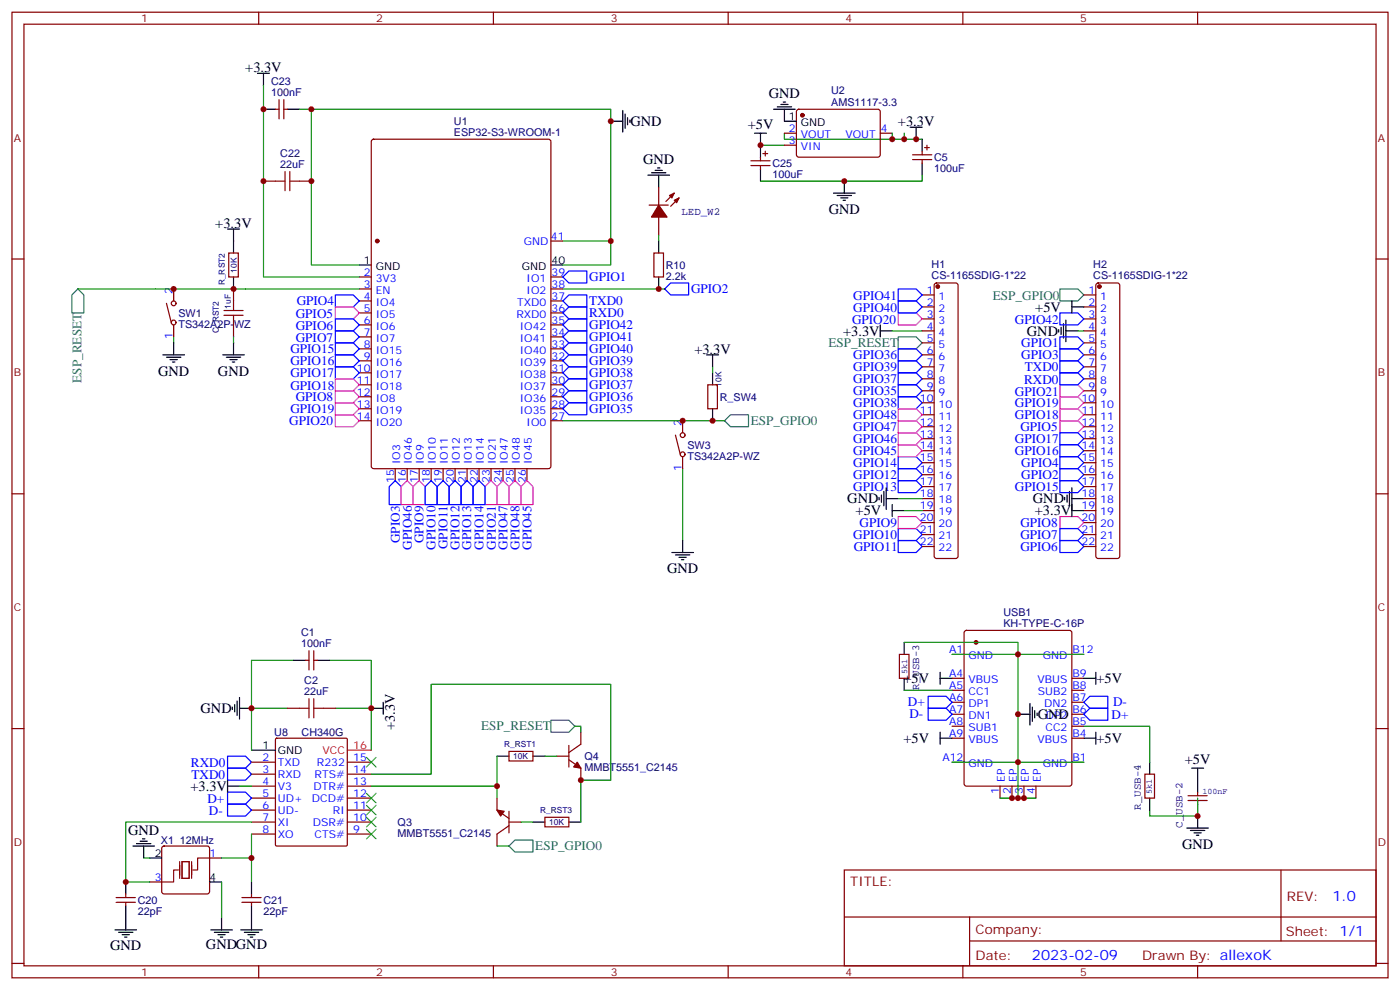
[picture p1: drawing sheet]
<svg xmlns="http://www.w3.org/2000/svg" width="412mm" height="292mm" viewBox="0 0 412 292" stroke-linecap="round" stroke-linejoin="round" font-family="sans-serif">
<g fill="none" stroke="#870000" stroke-width=".35">
<path d="M3.5 3.6h405.4v284.3h-405.4zM7.1 7.1h398.2v277.3h-398.2zM76.2 3.6v3.5M145.3 3.6v3.5M214.5 3.6v3.5M283.6 3.6v3.5M352.8 3.6v3.5M81.1 32.2h1.1M82.2 29.4v5.6M83.6 29.4v5.6M83.6 32.2h1.1M231.1 39.2h3.5"/>
<path d="M234.8 32.4l.5-.2h23.6l.4 .7-.1 13-.6 .4-23.6-.1-.4-.6v-12.7zM259.3 39.2h3.5M77.6 53.3h3.5M88.2 53.3h3.5M109.6 41.2l.5-.2h51.5l.6 .4 .1 95.9-.5 .7h-51.7l-.7-.5v-95.8zM194 55.1v5.3M198.6 56.9l-2.5 2.4M200 58.3l-2.4 2.4M221.2 47.3h5.6M221.2 48.8h5.6M224 46.3v1M224 48.8v1"/>
<path d="M224.7 45.2h1.4M225.4 44.5v1.4M231.1 42.8h3.5M268.8 45.6h5.7M268.8 47h5.7M271.6 44.5v1.1M271.6 47v1M272.3 43.5h1.5M273 42.8v1.4M3.5 76.3h3.6M67.4 74.5h2.8v7.1h-2.8zM162.3 71h3.5"/>
<path d="M191.2 60.4h5.6M192.6 74.5h2.8v7.1h-2.8zM194 63.9v5.3M405.3 76.3h3.6M49 89.3l1.4 5.7M51.2 85.1v3.5M51.2 95.7v3.5M68.8 85.1v3.5M68.8 95.7v3.5M105.8 81.6h3.6M105.8 85.1h3.6M105.8 88.6h3.6"/>
<path d="M105.8 92.1h3.6M105.8 95.7h3.6M105.8 99.2h3.6M162.3 81.6h3.5M162.3 85.1h3.5M162.3 88.6h3.5M162.3 92.1h3.5M162.3 95.7h3.5M162.3 99.2h3.5M271.6 97.4h3.6M271.6 93.9h3.6M271.6 90.4h3.6"/>
<path d="M271.6 86.9h3.6M275.4 83.5l.5-.2h5.6l.5 .2 .2 .5v79.8l-.2 .5-.5 .2h-5.6l-.5-.3-.2-.4v-79.8zM319.3 97.4h3.5M319.3 93.9h3.5M319.3 90.4h3.5M319.3 86.9h3.5M323 83.5l.5-.2h5.6l.5 .2 .2 .5v79.8l-.2 .5-.5 .2h-5.6l-.5-.3-.2-.4v-79.8zM105.8 102.7h3.6M105.8 106.3h3.6M105.8 109.8h3.6M105.8 113.3h3.6M105.8 116.8h3.6"/>
<path d="M162.3 102.7h3.5M162.3 106.3h3.5M162.3 109.8h3.5M162.3 113.3h3.5M162.3 116.8h3.5M208.5 113.3h2.8v7.1h-2.8zM271.6 118.6h3.6M271.6 115.1h3.6M271.6 111.5h3.6M271.6 108h3.6M271.6 104.5h3.6M271.6 101h3.6"/>
<path d="M319.3 118.6h3.5M319.3 115.1h3.5M319.3 111.5h3.5M319.3 108h3.5M319.3 104.5h3.5M319.3 101h3.5M105.8 120.4h3.6M105.8 123.9h3.6M116.4 138v3.5M119.9 138v3.5M123.5 138v3.5M127 138v3.5"/>
<path d="M130.5 138v3.5M134.1 138v3.5M137.6 138v3.5M141.1 138v3.5M144.6 138v3.5M148.2 138v3.5M151.7 138v3.5M155.2 138v3.5M162.3 120.4h3.5M162.3 123.9h3.5M199 128.1l1.4 5.7M201.1 123.9v3.5"/>
<path d="M201.1 134.5v3.5M271.6 139.8h3.6M271.6 136.2h3.6M271.6 132.7h3.6M271.6 129.2h3.6M271.6 125.7h3.6M271.6 122.1h3.6M319.3 139.8h3.5M319.3 136.2h3.5M319.3 132.7h3.5M319.3 129.2h3.5M319.3 125.7h3.5"/>
<path d="M319.3 122.1h3.5M3.5 145.4h3.6M271.6 157.4h3.6M271.6 153.9h3.6M271.6 150.4h3.6M271.6 146.8h3.6M271.6 143.3h3.6M319.3 157.4h3.5M319.3 153.9h3.5M319.3 150.4h3.5M319.3 146.8h3.5M319.3 143.3h3.5"/>
<path d="M405.3 145.4h3.6M271.6 160.9h3.6M319.3 160.9h3.5M90 194.5h1M91 191.6v5.7M92.4 191.6v5.7M92.4 194.5h1.1M264.9 192.7h2.9v7h-2.9zM280.5 199.7h3.5M280.5 192.7h3.5M284.2 185.8l.5-.2h30.3l.5 .2 .2 .5v44.5l-.2 .5-.5 .2h-30.3l-.5-.2-.2-.5v-44.5zM315.7 199.7h3.6"/>
<path d="M315.7 192.7h3.6M3.5 214.6h3.6M81.2 217.6l.3-.2h20.5l.3 .2v31.2l-.2 .3h-20.6l-.3-.2zM84.7 208.6h3.5M95.2 208.6h3.6M167.6 219.5v6.3M171.1 215.6v3.5l-3.5 2.5M280.5 217.4h3.5M280.5 213.9h3.5M280.5 210.3h3.5M280.5 206.8h3.5M280.5 203.3h3.5"/>
<path d="M315.7 217.4h3.6M315.7 213.9h3.6M315.7 210.3h3.6M315.7 206.8h3.6M315.7 203.3h3.6M405.3 214.6h3.6M74.1 224.4h7M74.1 228h7M74.1 231.5h7M74.1 235h7M74.1 238.5h7M102.3 224.4h7.1"/>
<path d="M102.3 228h7.1M102.3 231.5h7.1M102.3 235h7.1M102.3 238.5h7.1M146.4 235v3.5l3.5 2.5M149.9 221.3h7.1v2.8h-7.1zM149.9 238.9v6.4M164 222.7h3.6M167.6 223.7l3.5 2.5v3.5M280.5 224.4h3.5M294.6 231.5v3.5M298.1 231.5v3.5"/>
<path d="M301.6 231.5v3.5M305.2 231.5v3.5M315.7 224.4h3.6M337.3 228h2.8v7h-2.8zM350 235.7h5.6M350 234.3h5.6M352.8 233.3v1M352.8 235.7v1.1M44.1 259.7h3.5M47.9 249.3l.4-.2h12.7l.5 .2 .2 .5v12.7l-.2 .5-.5 .2h-12.7l-.5-.2-.2-.5v-12.7zM61.7 252.7h3.6M74.1 242.1h7"/>
<path d="M74.1 245.6h7M102.3 242.1h7.1M102.3 245.6h7.1M149.9 243.1l-3.5 2.5v3.5M149.9 242.1h3.6M160.5 240.7h7.1v2.8h-7.1zM248.7 256.2h156.6v28.2h-156.6zM377.3 256.2v20.9M34.2 265.7h5.7M34.2 264.3h5.7M37 263.2v1.1M37 265.7v1.1"/>
<path d="M71.3 265.7h5.6M71.3 264.3h5.6M74.1 263.2v1.1M74.1 265.7v1.1M248.7 270h156.5M285.6 277.1h119.6M285.6 270v14.1M3.5 283.7h3.6M76.2 284.4v3.5M145.3 284.4v3.5M214.5 284.4v3.5M283.6 284.4v3.5"/>
<path d="M352.8 284.4v3.5M405.3 283.7h3.6"/>
<circle cx="51.2" cy="95" r=".71"/>
<circle cx="51.2" cy="89.3" r=".71"/>
<circle cx="201.1" cy="128.1" r=".71"/>
<circle cx="201.1" cy="133.8" r=".71"/>
</g>
<g fill="none" stroke="#000" stroke-width=".35">
<path d="M75.8 21.6h3.6M77.6 21.6v3.5M77.6 32.2h3.5M84.7 32.2h3.5M179.9 35.7h3.5M183.4 32.5v6.4M184.1 33.6v4.2M184.9 34.6v2.2M185.6 35.3v.8M222.2 39.2h3.6M224 39.2v7.1M227.9 32.2h6.3"/>
<path d="M229 31.5h4.2M230 30.8h2.1M230.7 30.1h.7M231.1 32.2v3.5h3.5M268.1 37.5h3.5M269.9 37.5v3.5M190.9 51.6h6.3M191.9 50.9h4.2M193 50.2h2.1M193.7 49.5h.7M194 51.6v3.5M224 49.8v3.5"/>
<path d="M245.5 56.9h6.4M246.6 57.6h4.2M247.6 58.3h2.2M248.4 59h.7M248.7 53.3v3.6M271.6 41v3.5M271.6 48v3.6M67 67.5h3.6M68.8 67.5v7M105.8 78h3.6M162.3 78h3.5M194 71v3.5"/>
<path d="M68.8 81.6v3.5M194 81.6v3.5M259.3 97.4h3.5M259.3 95.7v3.5M311.9 97.1v.7M312.6 96.4v2.1M313.3 95.3v4.3M314 97.4h3.5M314 94.3v6.3M315.7 88.6v3.5M315.7 90.4h3.6M48 104.5h6.3"/>
<path d="M49 105.2h4.3M50.1 105.9h2.1M50.8 106.6h.7M51.2 101v3.5M65.6 104.5h6.4M66.7 105.2h4.2M67.7 105.9h2.1M68.4 106.6h.7M68.8 101v3.5M208.1 104.5h3.6M209.9 104.5v3.5M209.9 109.8v3.5"/>
<path d="M209.9 120.4v3.5M201.1 159.2v3.5M258.9 146.5v.7M259.6 145.8v2.1M260.3 144.7v4.2M261.1 146.8h3.5M261.1 143.7v6.3M262.8 150.4h3.5M262.8 148.6v3.5M313.6 146.5v.7M314.3 145.8v2.1M315 144.7v4.2"/>
<path d="M315.7 150.4h3.6M315.7 146.8h3.6M315.7 143.7v8.4M197.9 162.7h6.4M199 163.4h4.2M200 164.1h2.1M200.7 164.8h.7M86.4 194.5h3.6M93.5 194.5h3.5M266.3 189.2v3.5M266.3 199.7v3.6M276.9 199.7h3.6"/>
<path d="M276.9 198v3.5M319.3 199.7h3.5M322.8 198v3.5M68.4 208.2v.7M69.1 207.5v2.1M69.8 206.4v4.3M70.6 208.6h3.5M70.6 205.4v6.3M109.4 208.6h3.5M112.9 206.8v3.5M276.9 217.4h3.6M276.9 215.6v3.5"/>
<path d="M299.9 210.3h3.5M303.4 207.2v6.3M304.1 208.2v4.2M304.8 209.3v2.1M305.5 210v.7M319.3 217.4h3.5M322.8 215.6v3.5M67 231.5h3.6M67 229.7v3.6M74.1 220.9h7M146.4 222.7h3.5M157 222.7h3.5"/>
<path d="M338.7 224.4v3.6M338.7 235v3.5M351 226.2h3.5M352.8 226.2v7.1M352.8 236.8v7M37 259.7v3.5M39.2 249.1h6.3M40.2 248.4h4.2M41.3 247.7h2.1M42 247h.7M42.3 249.1v3.6M44.1 252.7h3.5"/>
<path d="M61.7 259.7h3.6M74.1 259.7v3.5M157 242.1h3.5M167.6 242.1h3.5M349.6 243.8h6.4M350.7 244.5h4.2M351.7 245.3h2.1M352.4 246h.7M33.9 273.8h6.3M34.9 274.5h4.3M36 275.2h2.1M36.7 275.9h.7"/>
<path d="M37 266.8v7M62.1 273.8h6.3M63.1 274.5h4.3M64.2 275.2h2.1M64.9 275.9h.7M65.3 270.3v3.5M70.9 273.8h6.4M72 274.5h4.2M73 275.2h2.1M73.7 275.9h.7M74.1 266.8v7"/>
</g>
<g fill="#870000" stroke="#870000" stroke-width=".35">
<path d="M170 224.4l1.1 1.8-2.1-.4z"/>
<path d="M146.4 238.5l2.1 .4-1 1.4z"/>
<path d="M197.2 57.6l1.4-.7-.7 1.4z"/>
<path d="M198.6 59l1.4-.7-.7 1.4z"/>
<path d="M194 60.4l2.5 3.5h-4.6z"/>
<circle cx="111.1" cy="71" r=".53"/>
<circle cx="287.5" cy="189.2" r=".53"/>
<circle cx="236.4" cy="33.9" r=".53"/>
<circle cx="276.2" cy="84.4" r=".53"/>
<circle cx="323.8" cy="84.4" r=".53"/>
</g>
<g fill="none" stroke="#008700" stroke-width=".35">
<path d="M77.6 25.1v56.5h28.2M88.2 32.2h3.5M231.1 39.2v1.8h35.2M262.8 39.2v1.8M266.3 39.2v1.8h5.3M224 42.8h7.1M271.6 51.6v1.7h-47.6M165.8 71h14.1v-38.8h-88.2v45.8h14.1M179.9 71v7h-14.1M194 69.2v1.8M22.9 85.1h82.9M51.2 99.2v1.8"/>
<path d="M68.8 99.2v1.8M165.8 85.1h30M262.8 97.4h8.8M317.5 97.4h1.8M209.9 108v1.8M165.8 123.9h47.6M201.1 138v21.2M264.6 146.8h7M266.3 150.4h5.3M86.4 194.5h-12.3v14.1h10.6M97 194.5h12.4v14.1M266.3 189.2h33.6v45.8"/>
<path d="M280.5 192.7h38.8M74.1 208.6v12.3M98.8 208.6h10.6M109.4 208.6v12.3M169.3 213.9h1.8v1.7M266.3 203.3h14.2M319.3 213.9h19.4v10.5M70.6 231.5h3.5M109.4 228h17.6v-26.5h52.9v28.2h-8.8v12.4M146.4 222.7v8.8h-37M146.4 231.5v3.5M160.5 222.7h3.5"/>
<path d="M280.5 224.4h38.8M294.6 235h10.6M352.8 235v5.3h-14.1v-1.8M42.3 252.7h1.8M65.3 259.7v10.6M74.1 245.6v7.1h-8.8M74.1 242.1h-37.1v17.6h7.1M74.1 252.7v7M146.4 249.1h3.5M153.5 242.1h3.5"/>
</g>
<g fill="none" stroke="#00f" stroke-width=".35">
<path d="M98.8 86.9h5.3l1.7 1.7-1.7 1.8h-5.3zM98.8 97.4h5.3l1.7 1.8-1.7 1.8h-5.3zM98.8 93.9h5.3l1.7 1.8-1.7 1.7h-5.3zM165.8 92.1l1.8-1.7h5.3v3.5h-5.3zM165.8 88.6l1.8-1.7h5.3v3.5h-5.3zM165.8 81.6l1.8-1.8h5.3v3.5h-5.3zM165.8 95.7l1.8-1.8h5.3v3.5h-5.3zM165.8 99.2l1.8-1.8h5.3v3.6h-5.3zM195.8 85.1l1.8-1.8h5.2v3.6h-5.2zM264.6 88.6h5.3l1.7 1.8-1.7 1.7h-5.3zM264.6 85.1h5.3l1.7 1.8-1.7 1.7h-5.3zM312.2 99.2h5.3l1.8 1.8-1.8 1.7h-5.3z"/>
<path d="M312.2 92.1h5.3l1.8 1.8-1.8 1.8h-5.3zM98.8 101h5.3l1.7 1.7-1.7 1.8h-5.3zM98.8 104.5h5.3l1.7 1.8-1.7 1.7h-5.3zM98.8 108h5.3l1.7 1.8-1.7 1.7h-5.3zM165.8 116.8l1.8-1.7h5.3v3.5h-5.3zM165.8 106.3l1.8-1.8h5.3v3.5h-5.3zM165.8 113.3l1.8-1.8h5.3v3.6h-5.3zM165.8 109.8l1.8-1.8h5.3v3.5h-5.3zM165.8 102.7l1.8-1.7h5.3v3.5h-5.3zM264.6 102.7h5.3l1.7 1.8-1.7 1.8h-5.3zM264.6 106.3h5.3l1.7 1.7-1.7 1.8h-5.3zM264.6 113.3h5.3l1.7 1.8-1.7 1.7h-5.3z"/>
<path d="M264.6 109.8h5.3l1.7 1.7-1.7 1.8h-5.3zM264.6 116.8h5.3l1.7 1.8-1.7 1.8h-5.3zM312.2 102.7h5.3l1.8 1.8-1.8 1.8h-5.3zM312.2 106.3h5.3l1.8 1.7-1.8 1.8h-5.3zM312.2 109.8h5.3l1.8 1.7-1.8 1.8h-5.3zM165.8 120.4l1.8-1.8h5.3v3.5h-5.3zM264.6 138h5.3l1.7 1.8-1.7 1.7h-5.3zM264.6 134.5h5.3l1.7 1.7-1.7 1.8h-5.3zM312.2 127.4h5.3l1.8 1.8-1.8 1.8h-5.3zM312.2 131h5.3l1.8 1.7-1.8 1.8h-5.3zM312.2 134.5h5.3l1.8 1.7-1.8 1.8h-5.3zM312.2 138h5.3l1.8 1.8-1.8 1.7h-5.3z"/>
<path d="M116.4 141.5l1.8 1.8v5.3h-3.5v-5.3zM127 141.5l1.8 1.8v5.3h-3.6v-5.3zM130.5 141.5l1.8 1.8v5.3h-3.5v-5.3zM134.1 141.5l1.7 1.8v5.3h-3.5v-5.3zM137.6 141.5l1.7 1.8v5.3h-3.5v-5.3zM141.1 141.5l1.8 1.8v5.3h-3.6v-5.3zM264.6 159.2h5.3l1.7 1.7-1.7 1.8h-5.3zM264.6 155.6h5.3l1.7 1.8-1.7 1.8h-5.3zM264.6 141.5h5.3l1.7 1.8-1.7 1.8h-5.3zM312.2 141.5h5.3l1.8 1.8-1.8 1.8h-5.3zM312.2 155.6h5.3l1.8 1.8-1.8 1.8h-5.3zM312.2 159.2h5.3l1.8 1.7-1.8 1.8h-5.3z"/>
<path d="M273.4 205h5.3l1.8 1.8-1.8 1.8h-5.3zM273.4 208.6h5.3l1.8 1.7-1.8 1.8h-5.3zM319.3 210.3l1.7-1.7h5.3v3.5h-5.3zM319.3 206.8l1.7-1.8h5.3v3.6h-5.3zM67 222.7h5.3l1.8 1.7-1.8 1.8h-5.3zM67 226.2h5.3l1.8 1.8-1.8 1.7h-5.3zM67 233.3h5.3l1.8 1.7-1.8 1.8h-5.3zM67 236.8h5.3l1.8 1.7-1.8 1.8h-5.3z"/>
</g>
<g fill="none" stroke="#f0f" stroke-width=".35">
<path d="M98.8 90.4h5.3l1.7 1.7-1.7 1.8h-5.3zM264.6 92.1h5.3l1.7 1.8-1.7 1.8h-5.3zM98.8 111.5h5.3l1.7 1.8-1.7 1.8h-5.3zM98.8 118.6h5.3l1.7 1.8-1.7 1.7h-5.3zM98.8 115.1h5.3l1.7 1.7-1.7 1.8h-5.3zM312.2 113.3h5.3l1.8 1.8-1.8 1.7h-5.3zM312.2 116.8h5.3l1.8 1.8-1.8 1.8h-5.3zM98.8 122.1h5.3l1.7 1.8-1.7 1.8h-5.3zM264.6 131h5.3l1.7 1.7-1.7 1.8h-5.3zM264.6 127.4h5.3l1.7 1.8-1.7 1.8h-5.3zM264.6 123.9h5.3l1.7 1.8-1.7 1.7h-5.3zM264.6 120.4h5.3l1.7 1.7-1.7 1.8h-5.3z"/>
<path d="M312.2 120.4h5.3l1.8 1.7-1.8 1.8h-5.3zM312.2 123.9h5.3l1.8 1.8-1.8 1.7h-5.3zM119.9 141.5l1.8 1.8v5.3h-3.5v-5.3zM123.5 141.5l1.7 1.8v5.3h-3.5v-5.3zM144.6 141.5l1.8 1.8v5.3h-3.5v-5.3zM148.2 141.5l1.7 1.8v5.3h-3.5v-5.3zM151.7 141.5l1.8 1.8v5.3h-3.6v-5.3zM155.2 141.5l1.8 1.8v5.3h-3.5v-5.3zM264.6 152.1h5.3l1.7 1.8-1.7 1.7h-5.3zM312.2 152.1h5.3l1.8 1.8-1.8 1.7h-5.3z"/>
</g>
<path d="M21.2 86.9l1.7-1.8 1.8 1.8v5.2h-3.5zM264.6 99.2h5.3l1.7 1.8-1.7 1.7h-5.3zM312.2 85.1h5.3l1.8 1.8-1.8 1.7h-5.3zM213.4 123.9l1.8-1.8h5.3v3.6h-5.3zM162.3 212.1h5.3l1.7 1.8-1.7 1.7h-5.3zM149.9 249.1l1.8-1.7h5.3v3.5h-5.3z" fill="none" stroke="#366" stroke-width=".35"/>
<path d="M81.1 53.3h2.9M84 50.5v5.7M85.4 50.5v5.7M85.4 53.3h2.8M66 91.4h5.6M66 92.9h5.6M68.8 88.6v2.8M68.8 92.9v2.8M88.2 208.6h2.8M91 205.7v5.7M92.4 205.7v5.7M92.4 208.6h2.8" fill="none" stroke="#a10000" stroke-width=".35"/>
<path d="M102.3 220.9h7.1" fill="none" stroke="#f00" stroke-width=".35"/>
<path d="M52.6 256.2h-1.4v3.5h-3.6M52.9 253.7v5M53.6 253.7h2.1v5h-2.1zM56.4 253.7v5M61.7 252.7h-3.5v3.5h-1.4" fill="none" stroke="#870012" stroke-width=".35"/>
<path d="M107.9 223l2.9 2.8M107.9 233.6l2.9 2.8M107.9 237.1l2.9 2.9M110.8 223l-2.9 2.8M110.8 233.6l-2.9 2.8M110.8 237.1l-2.9 2.9M107.9 240.7l2.9 2.8M107.9 244.2l2.9 2.8M110.8 240.7l-2.9 2.8M110.8 244.2l-2.9 2.8" fill="none" stroke="#3c3" stroke-width=".35"/>
<g fill="#c00">
<circle cx="179.9" cy="71" r=".88"/>
<circle cx="51.2" cy="85.1" r=".88"/>
<circle cx="68.8" cy="85.1" r=".88"/>
<circle cx="77.6" cy="53.3" r=".88"/>
<circle cx="77.6" cy="32.2" r=".88"/>
<circle cx="91.7" cy="53.3" r=".88"/>
<circle cx="91.7" cy="32.2" r=".88"/>
<circle cx="37" cy="259.7" r=".88"/>
<circle cx="74.1" cy="252.7" r=".88"/>
<circle cx="109.4" cy="208.6" r=".88"/>
<circle cx="74.1" cy="208.6" r=".88"/>
<circle cx="146.4" cy="231.5" r=".88"/>
<circle cx="171.1" cy="229.7" r=".88"/>
<circle cx="248.7" cy="53.3" r=".88"/>
<circle cx="266.3" cy="41" r=".88"/>
<circle cx="269.9" cy="41" r=".88"/>
<circle cx="224" cy="42.8" r=".88"/>
<circle cx="352.8" cy="240.3" r=".88"/>
<circle cx="299.9" cy="192.7" r=".88"/>
<circle cx="299.9" cy="224.4" r=".88"/>
<circle cx="299.9" cy="210.3" r=".88"/>
<circle cx="298.1" cy="235" r=".88"/>
<circle cx="301.6" cy="235" r=".88"/>
<circle cx="299.9" cy="235" r=".88"/>
<circle cx="262.8" cy="41" r=".88"/>
<circle cx="194" cy="85.1" r=".88"/>
<circle cx="179.9" cy="35.7" r=".88"/>
<circle cx="201.1" cy="123.9" r=".88"/>
<circle cx="209.9" cy="123.9" r=".88"/>
</g>
<g font-size="4.2">
<text x="72.2" y="21.2">+3.3V</text>
<text x="226.5" y="28.8">GND</text>
<text x="185.7" y="37.1">GND</text>
<text x="220.3" y="38">+5V</text>
<text x="264.5" y="37.1">+3.3V</text>
<text x="189.4" y="48.3">GND</text>
<text x="244.1" y="63">GND</text>
<text x="63.4" y="67.1">+3.3V</text>
<text x="305" y="91.8">+5V</text>
<text x="248.4" y="98.8">+3.3V</text>
<text x="302.5" y="98.8">GND</text>
<text x="204.5" y="104.1">+3.3V</text>
<text x="46.6" y="110.7">GND</text>
<text x="64.2" y="110.7">GND</text>
<text x="249.6" y="148.2">GND</text>
<text x="304.3" y="148.2">GND</text>
<text x="252" y="151.8">+5V</text>
<text x="304.8" y="151.7">+3.3V</text>
<text x="196.5" y="168.9">GND</text>
<text x="266.2" y="201.2">+5V</text>
<text x="323" y="201.2">+5V</text>
<text x="59.1" y="210">GND</text>
<text x="116.3" y="215.1" transform="rotate(-90 116.3 215.1)">+3.3V</text>
<text x="305.7" y="211.7">GND</text>
<text x="266.2" y="218.8">+5V</text>
<text x="323" y="218.8">+5V</text>
<text x="349" y="225">+5V</text>
<text x="56.1" y="232.9">+3.3V</text>
<text x="37.7" y="246">GND</text>
<text x="348.2" y="250">GND</text>
<text x="32.5" y="279.8">GND</text>
<text x="60.7" y="279.6">GNDGND</text>
</g>
<g font-size="4.2" fill="#00f">
<text x="392.5" y="265.4">1.0</text>
<text x="304" y="282.8">2023-02-09</text>
</g>
<g font-size="3.9" fill="#00f">
<text x="173.6" y="82.7">GPIO1</text>
<text x="87.4" y="90">GPIO4</text>
<text x="173.6" y="89.8">TXD0</text>
<text x="203.6" y="86.3">GPIO2</text>
<text x="251.3" y="88.2">GPIO41</text>
<text x="87.1" y="93.5">GPIO5</text>
<text x="173.6" y="93.2">RXD0</text>
<text x="251" y="95.3">GPIO20</text>
<text x="251.3" y="91.7">GPIO40</text>
<text x="299" y="95.3">GPIO42</text>
<text x="87.1" y="100.6">GPIO7</text>
<text x="87.1" y="97">GPIO6</text>
<text x="173.6" y="96.8">GPIO42</text>
<text x="173.6" y="100.4">GPIO41</text>
<text x="85.5" y="104">GPIO15</text>
<text x="85.5" y="107.5">GPIO16</text>
<text x="173.6" y="107.5">GPIO39</text>
<text x="173.6" y="103.9">GPIO40</text>
<text x="251.3" y="105.7">GPIO36</text>
<text x="300.8" y="105.9">GPIO3</text>
<text x="300.8" y="102.3">GPIO1</text>
<text x="85.5" y="111.1">GPIO17</text>
<text x="173.6" y="111">GPIO38</text>
<text x="251.3" y="109.2">GPIO39</text>
<text x="251.3" y="112.8">GPIO37</text>
<text x="301.7" y="113">RXD0</text>
<text x="301.9" y="109.4">TXD0</text>
<text x="85.5" y="114.7">GPIO18</text>
<text x="87.1" y="118.2">GPIO8</text>
<text x="173.6" y="118.1">GPIO36</text>
<text x="173.6" y="114.5">GPIO37</text>
<text x="251.3" y="116.2">GPIO35</text>
<text x="251.3" y="119.9">GPIO38</text>
<text x="299" y="116.5">GPIO21</text>
<text x="299" y="120">GPIO19</text>
<text x="85.2" y="125.3">GPIO20</text>
<text x="85.5" y="121.8">GPIO19</text>
<text x="173.6" y="121.7">GPIO35</text>
<text x="251.3" y="123.5">GPIO48</text>
<text x="299" y="123.5">GPIO18</text>
<text x="251.3" y="130.5">GPIO46</text>
<text x="251.3" y="127">GPIO47</text>
<text x="299" y="130.5">GPIO17</text>
<text x="300.6" y="127">GPIO5</text>
<text x="251.3" y="137.5">GPIO14</text>
<text x="251.3" y="134.1">GPIO45</text>
<text x="299" y="134">GPIO16</text>
<text x="300.8" y="137.6">GPIO4</text>
<text x="251.3" y="141.1">GPIO12</text>
<text x="300.8" y="141">GPIO2</text>
<text x="251.3" y="144.5">GPIO13</text>
<text x="299" y="144.6">GPIO15</text>
<text x="253.2" y="155.2">GPIO9</text>
<text x="300.6" y="155.2">GPIO8</text>
<text x="117.8" y="160" transform="rotate(-90 117.8 160)">GPIO3</text>
<text x="121.3" y="161.8" transform="rotate(-90 121.3 161.8)">GPIO46</text>
<text x="124.7" y="160" transform="rotate(-90 124.7 160)">GPIO9</text>
<text x="128.3" y="161.8" transform="rotate(-90 128.3 161.8)">GPIO10</text>
<text x="131.8" y="161.7" transform="rotate(-90 131.8 161.7)">GPIO11</text>
<text x="135.3" y="161.8" transform="rotate(-90 135.3 161.8)">GPIO12</text>
<text x="138.8" y="161.8" transform="rotate(-90 138.8 161.8)">GPIO13</text>
<text x="142.4" y="161.8" transform="rotate(-90 142.4 161.8)">GPIO14</text>
<text x="146" y="161.8" transform="rotate(-90 146 161.8)">GPIO21</text>
<text x="149.5" y="161.8" transform="rotate(-90 149.5 161.8)">GPIO47</text>
<text x="153.1" y="161.8" transform="rotate(-90 153.1 161.8)">GPIO48</text>
<text x="156.6" y="161.8" transform="rotate(-90 156.6 161.8)">GPIO45</text>
<text x="251.3" y="158.7">GPIO10</text>
<text x="300.6" y="158.8">GPIO7</text>
<text x="251.5" y="162.2">GPIO11</text>
<text x="300.6" y="162.3">GPIO6</text>
<text x="267.5" y="208">D+</text>
<text x="327.9" y="208">D-</text>
<text x="267.9" y="211.6">D-</text>
<text x="327.4" y="211.6">D+</text>
<text x="56.2" y="225.8">RXD0</text>
<text x="56.4" y="229.3">TXD0</text>
<text x="61.1" y="236.5">D+</text>
<text x="61.5" y="240.1">D-</text>
</g>
<g font-size="3.9" fill="#366">
<text x="292.5" y="88.3">ESP_GPIO0</text>
<text x="244.1" y="102">ESP_RESET</text>
<text x="24" y="112.7" transform="rotate(-90 24 112.7)">ESP_RESET</text>
<text x="221.2" y="125">ESP_GPIO0</text>
<text x="141.8" y="215.1">ESP_RESET</text>
<text x="157.7" y="250.3">ESP_GPIO0</text>
</g>
<g font-size="3.9" fill="#800">
<text x="250.5" y="260.8">TITLE:</text>
<text x="379.1" y="265.4">REV:</text>
<text x="287.4" y="275">Company:</text>
<text x="378.7" y="275.6">Sheet: 1/1</text>
<text x="287.4" y="282.6">Date:</text>
<text x="336.4" y="282.7">Drawn By: allexoK</text>
</g>
<g font-size="3.2" fill="#800">
<text x="41.6" y="6.6">1</text>
<text x="110.8" y="6.6">2</text>
<text x="179.9" y="6.6">3</text>
<text x="249.1" y="6.6">4</text>
<text x="318.2" y="6.6">5</text>
<text x="4.1" y="41.7">A</text>
<text x="405.9" y="41.7">A</text>
<text x="4.1" y="110.8">B</text>
<text x="405.9" y="110.8">B</text>
<text x="4.1" y="180">C</text>
<text x="405.9" y="180">C</text>
<text x="4.1" y="249.1">D</text>
<text x="405.9" y="249.1">D</text>
<text x="41.6" y="287.4">1</text>
<text x="110.8" y="287.4">2</text>
<text x="179.9" y="287.4">3</text>
<text x="249.1" y="287.4">4</text>
<text x="318.2" y="287.4">5</text>
</g>
<g font-size="3.2" fill="#000080">
<text x="79.9" y="28.3">100nF</text>
<text x="79.9" y="25.1">C23</text>
<text x="244.8" y="27.7">U2</text>
<text x="244.8" y="31.1">AMS1117-3.3</text>
<text x="133.7" y="39.9">ESP32-S3-WROOM-1</text>
<text x="133.7" y="36.7">U1</text>
<text x="82.6" y="46.2">C22</text>
<text x="275.2" y="47.4">C5</text>
<text x="82.6" y="49.5">22uF</text>
<text x="227.5" y="52.4">100uF</text>
<text x="227.5" y="49.2">C25</text>
<text x="275.2" y="50.6">100uF</text>
<text x="200.7" y="63.3">LED_W2</text>
<text x="196.1" y="82.5">2.2k</text>
<text x="196.1" y="79.2">R10</text>
<text x="274.4" y="82.2">CS-1165SDIG-1*22</text>
<text x="274.4" y="78.9">H1</text>
<text x="322" y="82.2">CS-1165SDIG-1*22</text>
<text x="322" y="78.9">H2</text>
<text x="52.6" y="93.3">SW1</text>
<text x="52.6" y="96.6">TS342A2P-WZ</text>
<text x="212" y="118">R_SW4</text>
<text x="202.5" y="135.4">TS342A2P-WZ</text>
<text x="202.5" y="132.1">SW3</text>
<text x="295.6" y="184.6">KH-TYPE-C-16P</text>
<text x="295.6" y="181.3">USB1</text>
<text x="88.7" y="190.6">100nF</text>
<text x="88.7" y="187.4">C1</text>
<text x="89.6" y="201.5">C2</text>
<text x="270.8" y="203.1" transform="rotate(-90 270.8 203.1)">R_USB-3</text>
<text x="89.6" y="204.7">22uF</text>
<text x="80.8" y="216.8">U8</text>
<text x="88.8" y="216.8">CH340G</text>
<text x="172.2" y="227">MMBT5551_C2145</text>
<text x="172.2" y="223.8">Q4</text>
<text x="336" y="238.4" transform="rotate(-90 336 238.4)">R_USB-4</text>
<text x="117.1" y="243.2">Q3</text>
<text x="348.4" y="243.7" transform="rotate(-90 348.4 243.7)">C_USB-2</text>
<text x="47.4" y="248.5">X1</text>
<text x="53" y="248.5">12MHz</text>
<text x="117.1" y="246.4">MMBT5551_C2145</text>
<text x="40.6" y="269.3">22pF</text>
<text x="40.6" y="266.2">C20</text>
<text x="77.6" y="269.3">22pF</text>
<text x="77.6" y="266.2">C21</text>
</g>
<g font-size="3.2">
<text x="232.4" y="35.3">1</text>
<text x="235.9" y="37.1">GND</text>
<text x="107.2" y="77.7">1</text>
<text x="162.5" y="77.7">40</text>
<text x="110.7" y="79.4">GND</text>
<text x="153.7" y="79.4">GND</text>
<text x="77.4" y="220.6">1</text>
<text x="81.8" y="222">GND</text>
<text x="45.6" y="252.3">2</text>
<text x="61.7" y="259.4">4</text>
</g>
<g font-size="3.2" fill="#00f">
<text x="232.4" y="38.9">2</text>
<text x="235.9" y="40.6">VOUT</text>
<text x="249" y="40.6">VOUT</text>
<text x="259.5" y="38.9">4</text>
<text x="232.4" y="42.4">3</text>
<text x="235.9" y="44.2">VIN</text>
<text x="162.3" y="70.6">41</text>
<text x="154.3" y="72">GND</text>
<text x="107.2" y="81.2">2</text>
<text x="110.7" y="83">3V3</text>
<text x="155.1" y="83">IO1</text>
<text x="162.5" y="81.2">39</text>
<text x="50.8" y="86.5" transform="rotate(-90 50.8 86.5)">2</text>
<text x="107.2" y="88.3">4</text>
<text x="107.2" y="84.7">3</text>
<text x="110.7" y="86.5">EN</text>
<text x="155.1" y="86.5">IO2</text>
<text x="162.5" y="84.7">38</text>
<text x="162.5" y="88.3">37</text>
<text x="273" y="86.5">1</text>
<text x="276.5" y="88.3">1</text>
<text x="320.6" y="86.5">1</text>
<text x="324.1" y="88.3">1</text>
<text x="107.2" y="95.3">6</text>
<text x="107.2" y="91.8">5</text>
<text x="110.7" y="93.6">IO5</text>
<text x="110.7" y="90">IO4</text>
<text x="152.1" y="93.6">RXD0</text>
<text x="152.4" y="90">TXD0</text>
<text x="162.5" y="91.8">36</text>
<text x="162.5" y="95.3">35</text>
<text x="273" y="93.6">3</text>
<text x="273" y="90">2</text>
<text x="276.5" y="95.3">3</text>
<text x="276.5" y="91.8">2</text>
<text x="320.6" y="93.6">3</text>
<text x="320.6" y="90">2</text>
<text x="324.1" y="95.3">3</text>
<text x="324.1" y="91.8">2</text>
<text x="50.8" y="99.8" transform="rotate(-90 50.8 99.8)">1</text>
<text x="107.2" y="98.8">7</text>
<text x="110.7" y="100.6">IO7</text>
<text x="110.7" y="97.1">IO6</text>
<text x="153.1" y="97.1">IO42</text>
<text x="153.1" y="100.6">IO41</text>
<text x="162.5" y="98.8">34</text>
<text x="273" y="100.6">5</text>
<text x="273" y="97.1">4</text>
<text x="276.5" y="98.8">4</text>
<text x="320.6" y="100.6">5</text>
<text x="320.6" y="97.1">4</text>
<text x="324.1" y="98.8">4</text>
<text x="107.2" y="105.9">9</text>
<text x="107.2" y="102.4">8</text>
<text x="110.7" y="107.7">IO16</text>
<text x="110.7" y="104.1">IO15</text>
<text x="153.1" y="104.1">IO40</text>
<text x="153.1" y="107.7">IO39</text>
<text x="162.5" y="102.4">33</text>
<text x="162.5" y="105.9">32</text>
<text x="273" y="107.7">7</text>
<text x="273" y="104.1">6</text>
<text x="276.5" y="105.9">6</text>
<text x="276.5" y="102.4">5</text>
<text x="320.6" y="107.7">7</text>
<text x="320.6" y="104.1">6</text>
<text x="324.1" y="105.9">6</text>
<text x="324.1" y="102.4">5</text>
<text x="105.2" y="113">11</text>
<text x="105.2" y="109.4">10</text>
<text x="110.7" y="111.2">IO17</text>
<text x="153.1" y="111.2">IO38</text>
<text x="162.5" y="109.4">31</text>
<text x="162.5" y="113">30</text>
<text x="273" y="111.2">8</text>
<text x="276.5" y="113">8</text>
<text x="276.5" y="109.4">7</text>
<text x="320.6" y="111.2">8</text>
<text x="324.1" y="113">8</text>
<text x="324.1" y="109.4">7</text>
<text x="105.2" y="116.5">12</text>
<text x="110.7" y="118.3">IO8</text>
<text x="110.7" y="114.7">IO18</text>
<text x="153.1" y="114.7">IO37</text>
<text x="153.1" y="118.3">IO36</text>
<text x="162.5" y="116.5">29</text>
<text x="271" y="118.3">10</text>
<text x="273" y="114.7">9</text>
<text x="276.5" y="116.5">9</text>
<text x="318.6" y="118.3">10</text>
<text x="320.6" y="114.7">9</text>
<text x="324.1" y="116.5">9</text>
<text x="105.2" y="123.5">14</text>
<text x="105.2" y="120">13</text>
<text x="110.7" y="125.3">IO20</text>
<text x="110.7" y="121.8">IO19</text>
<text x="153.1" y="121.8">IO35</text>
<text x="155.1" y="125.3">IO0</text>
<text x="162.5" y="120">28</text>
<text x="162.5" y="123.5">27</text>
<text x="200.7" y="125.3" transform="rotate(-90 200.7 125.3)">2</text>
<text x="271" y="125.3">12</text>
<text x="271" y="121.8">11</text>
<text x="276.5" y="123.5">11</text>
<text x="276.5" y="120">10</text>
<text x="318.6" y="125.3">12</text>
<text x="318.6" y="121.8">11</text>
<text x="324.1" y="123.5">11</text>
<text x="324.1" y="120">10</text>
<text x="271" y="128.8">13</text>
<text x="276.5" y="130.6">13</text>
<text x="276.5" y="127.1">12</text>
<text x="318.6" y="128.8">13</text>
<text x="324.1" y="130.6">13</text>
<text x="324.1" y="127.1">12</text>
<text x="117.8" y="136.7" transform="rotate(-90 117.8 136.7)">IO3</text>
<text x="121.4" y="136.7" transform="rotate(-90 121.4 136.7)">IO46</text>
<text x="124.9" y="136.7" transform="rotate(-90 124.9 136.7)">IO9</text>
<text x="128.4" y="136.7" transform="rotate(-90 128.4 136.7)">IO10</text>
<text x="131.9" y="136.7" transform="rotate(-90 131.9 136.7)">IO11</text>
<text x="135.5" y="136.7" transform="rotate(-90 135.5 136.7)">IO12</text>
<text x="139" y="136.7" transform="rotate(-90 139 136.7)">IO13</text>
<text x="142.5" y="136.7" transform="rotate(-90 142.5 136.7)">IO14</text>
<text x="146" y="136.7" transform="rotate(-90 146 136.7)">IO21</text>
<text x="149.6" y="136.7" transform="rotate(-90 149.6 136.7)">IO47</text>
<text x="153.1" y="136.7" transform="rotate(-90 153.1 136.7)">IO48</text>
<text x="156.6" y="136.7" transform="rotate(-90 156.6 136.7)">IO45</text>
<text x="271" y="135.9">15</text>
<text x="271" y="132.4">14</text>
<text x="276.5" y="137.7">15</text>
<text x="276.5" y="134.1">14</text>
<text x="318.6" y="135.9">15</text>
<text x="318.6" y="132.4">14</text>
<text x="324.1" y="137.7">15</text>
<text x="324.1" y="134.1">14</text>
<text x="116.1" y="142.2" transform="rotate(-90 116.1 142.2)">15</text>
<text x="119.6" y="142.2" transform="rotate(-90 119.6 142.2)">16</text>
<text x="123.1" y="142.2" transform="rotate(-90 123.1 142.2)">17</text>
<text x="126.6" y="142.2" transform="rotate(-90 126.6 142.2)">18</text>
<text x="130.2" y="142.2" transform="rotate(-90 130.2 142.2)">19</text>
<text x="133.7" y="142.2" transform="rotate(-90 133.7 142.2)">20</text>
<text x="137.2" y="142.2" transform="rotate(-90 137.2 142.2)">21</text>
<text x="140.8" y="142.2" transform="rotate(-90 140.8 142.2)">22</text>
<text x="144.3" y="142.2" transform="rotate(-90 144.3 142.2)">23</text>
<text x="147.8" y="142.2" transform="rotate(-90 147.8 142.2)">24</text>
<text x="151.3" y="142.2" transform="rotate(-90 151.3 142.2)">25</text>
<text x="154.9" y="142.2" transform="rotate(-90 154.9 142.2)">26</text>
<text x="200.7" y="138.6" transform="rotate(-90 200.7 138.6)">1</text>
<text x="271" y="142.9">17</text>
<text x="271" y="139.4">16</text>
<text x="276.5" y="141.2">16</text>
<text x="318.6" y="142.9">17</text>
<text x="318.6" y="139.4">16</text>
<text x="324.1" y="141.2">16</text>
<text x="271" y="146.5">18</text>
<text x="276.5" y="148.2">18</text>
<text x="276.5" y="144.7">17</text>
<text x="318.6" y="146.5">18</text>
<text x="324.1" y="148.2">18</text>
<text x="324.1" y="144.7">17</text>
<text x="271" y="153.5">20</text>
<text x="271" y="150">19</text>
<text x="276.5" y="155.3">20</text>
<text x="276.5" y="151.8">19</text>
<text x="318.6" y="153.5">20</text>
<text x="318.6" y="150">19</text>
<text x="324.1" y="155.3">20</text>
<text x="324.1" y="151.8">19</text>
<text x="271" y="160.6">22</text>
<text x="271" y="157.1">21</text>
<text x="276.5" y="158.8">21</text>
<text x="318.6" y="160.6">22</text>
<text x="318.6" y="157.1">21</text>
<text x="324.1" y="158.8">21</text>
<text x="276.5" y="162.3">22</text>
<text x="324.1" y="162.3">22</text>
<text x="279.6" y="192.3">A1</text>
<text x="285.3" y="194.1">GND</text>
<text x="307.1" y="194.1">GND</text>
<text x="315.9" y="192.3">B12</text>
<text x="279.6" y="202.9">A5</text>
<text x="279.6" y="199.4">A4</text>
<text x="285.3" y="201.2">VBUS</text>
<text x="305.6" y="201.2">VBUS</text>
<text x="315.9" y="199.4">B9</text>
<text x="315.9" y="202.9">B8</text>
<text x="279.6" y="210">A7</text>
<text x="279.6" y="206.4">A6</text>
<text x="285.3" y="208.2">DP1</text>
<text x="285.3" y="204.7">CC1</text>
<text x="305.7" y="204.7">SUB2</text>
<text x="307.6" y="208.2">DN2</text>
<text x="315.9" y="206.4">B7</text>
<text x="315.9" y="210">B6</text>
<text x="279.6" y="213.5">A8</text>
<text x="285.3" y="215.3">SUB1</text>
<text x="285.3" y="211.7">DN1</text>
<text x="308" y="215.3">CC2</text>
<text x="308.1" y="211.7">DP2</text>
<text x="315.9" y="213.5">B5</text>
<text x="279.6" y="217">A9</text>
<text x="285.3" y="218.8">VBUS</text>
<text x="305.6" y="218.8">VBUS</text>
<text x="315.9" y="217">B4</text>
<text x="77.4" y="224.1">2</text>
<text x="77.4" y="227.6">3</text>
<text x="81.8" y="225.5">TXD</text>
<text x="93.3" y="225.5">R232</text>
<text x="104.1" y="227.6">14</text>
<text x="104.1" y="224.1">15</text>
<text x="277.6" y="224.1">A12</text>
<text x="285.3" y="225.8">GND</text>
<text x="307.1" y="225.8">GND</text>
<text x="315.9" y="224.1">B1</text>
<text x="77.4" y="231.1">4</text>
<text x="81.8" y="229">RXD</text>
<text x="81.8" y="232.6">V3</text>
<text x="92.4" y="232.6">DTR#</text>
<text x="92.7" y="229">RTS#</text>
<text x="104.1" y="231.1">13</text>
<text x="294.2" y="233.7" transform="rotate(-90 294.2 233.7)">1</text>
<text x="296" y="230.2" transform="rotate(-90 296 230.2)">EP</text>
<text x="297.7" y="233.7" transform="rotate(-90 297.7 233.7)">2</text>
<text x="299.5" y="230.2" transform="rotate(-90 299.5 230.2)">EP</text>
<text x="301.3" y="233.7" transform="rotate(-90 301.3 233.7)">3</text>
<text x="303" y="230.2" transform="rotate(-90 303 230.2)">EP</text>
<text x="304.8" y="233.7" transform="rotate(-90 304.8 233.7)">4</text>
<text x="306.6" y="230.2" transform="rotate(-90 306.6 230.2)">EP</text>
<text x="77.4" y="234.7">5</text>
<text x="77.4" y="238.2">6</text>
<text x="81.8" y="236.1">UD+</text>
<text x="81.8" y="239.6">UD-</text>
<text x="91.9" y="236.1">DCD#</text>
<text x="98.1" y="239.6">RI</text>
<text x="104.1" y="238.2">11</text>
<text x="104.1" y="234.7">12</text>
<text x="77.4" y="241.7">7</text>
<text x="77.4" y="245.3">8</text>
<text x="81.8" y="243.1">XI</text>
<text x="92.2" y="243.1">DSR#</text>
<text x="104.1" y="245.3">9</text>
<text x="104.1" y="241.7">10</text>
<text x="81.8" y="246.7">XO</text>
<text x="92.7" y="246.7">CTS#</text>
<text x="61.7" y="252.3">1</text>
<text x="45.6" y="259.4">3</text>
</g>
<g font-size="3.2" fill="#f00">
<text x="95" y="222">VCC</text>
<text x="104.1" y="220.6">16</text>
</g>
<g font-size="2.5" fill="#000080">
<text x="66.2" y="84" transform="rotate(-90 66.2 84)">R_RST2</text>
<text x="69.7" y="80.3" transform="rotate(-90 69.7 80.3)">10K</text>
<text x="68" y="90.8" transform="rotate(-90 68 90.8)">1uF</text>
<text x="64.4" y="98.1" transform="rotate(-90 64.4 98.1)">C_RST2</text>
<text x="212.5" y="113.8" transform="rotate(-90 212.5 113.8)">10K</text>
<text x="267.2" y="198.6" transform="rotate(-90 267.2 198.6)">5k1</text>
<text x="148.5" y="220.1">R_RST1</text>
<text x="151.2" y="223.6">10K</text>
<text x="339.3" y="233.8" transform="rotate(-90 339.3 233.8)">5k1</text>
<text x="354.2" y="233.9">100nF</text>
<text x="159.1" y="239.5">R_RST3</text>
<text x="161.7" y="243">10K</text>
</g>
</svg>
